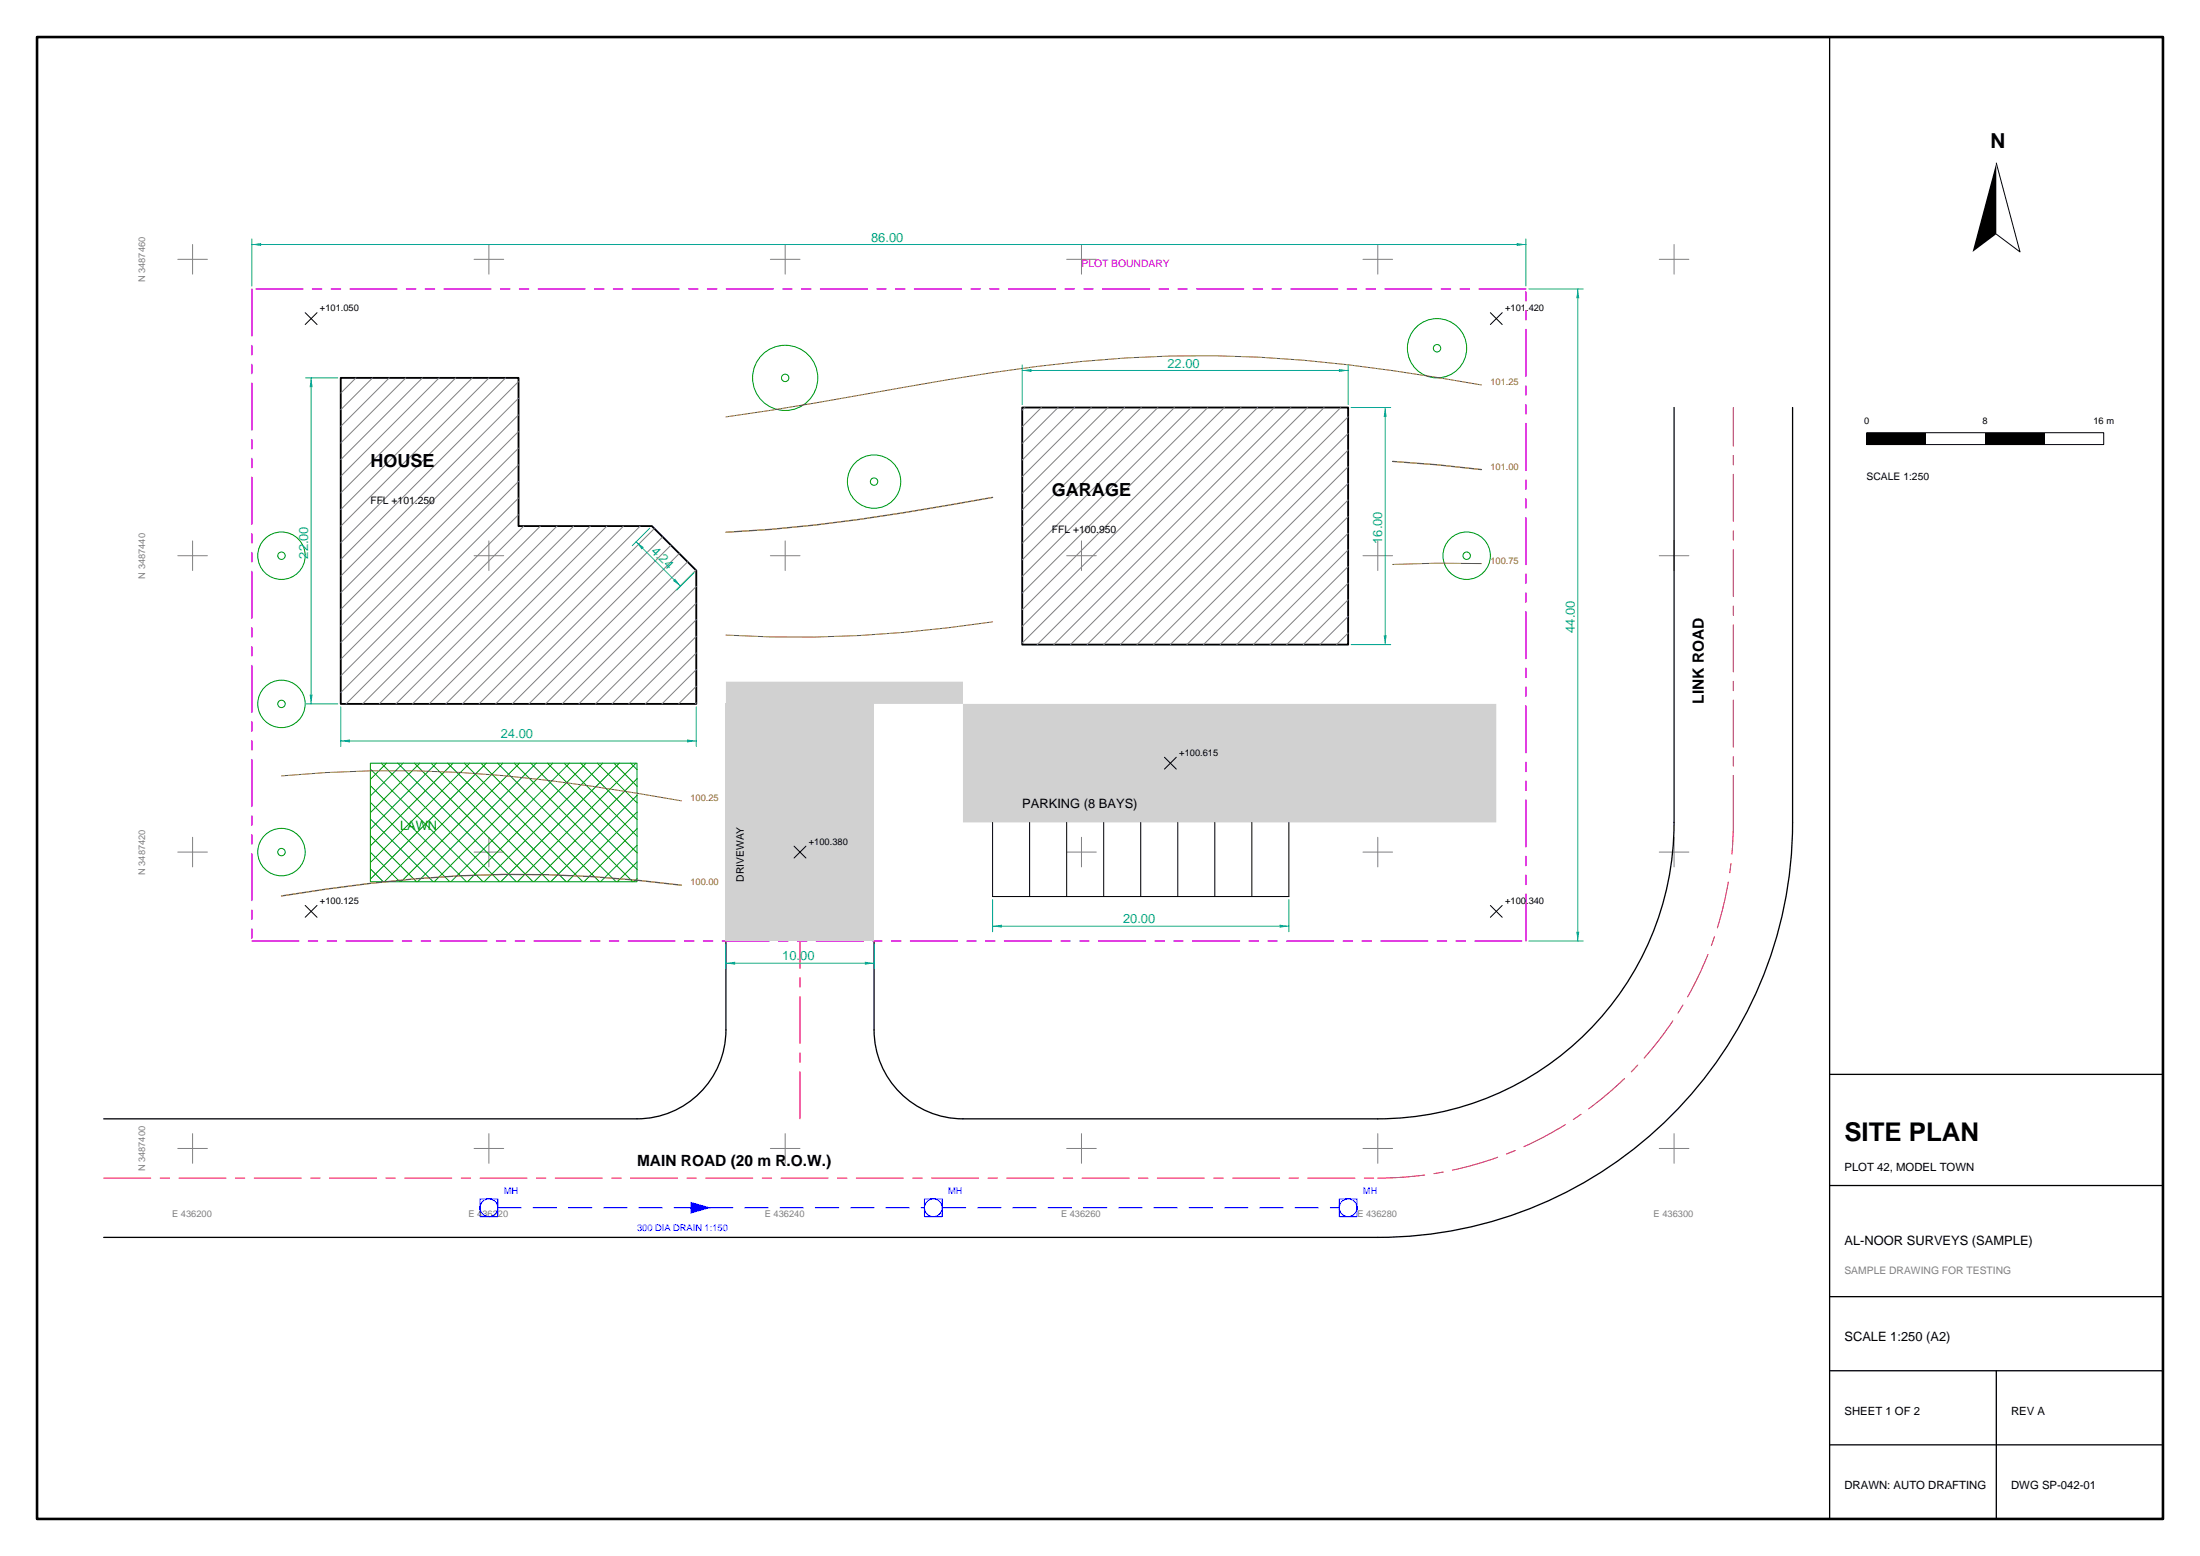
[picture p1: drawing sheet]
<svg xmlns="http://www.w3.org/2000/svg" width="594mm" height="420mm" viewBox="0 0 594 420" stroke-linecap="round" stroke-linejoin="round" font-family="sans-serif">
<!-- layer: G-TTLB -->
<path d="M10 10h574v400h-574z" fill="none" stroke="#000" stroke-width=".7"/>
<path d="M494 10v400M494 290h90M494 320h90M494 350h90M494 370h90M539 370v40M494 390h90" fill="none" stroke="#000" stroke-width=".35"/>
<!-- layer: G-GRID -->
<g fill="none" stroke="#808080" stroke-width=".27">
<path d="M48 70h8M52 66v8M128 70h8M132 66v8M208 70h8M212 66v8M288 70h8M292 66v8M368 70h8M372 66v8M448 70h8M452 66v8"/>
<path d="M48 150h8M52 146v8M128 150h8M132 146v8M208 150h8M212 146v8M288 150h8M292 146v8M368 150h8M372 146v8M448 150h8M452 146v8"/>
<path d="M48 230h8M52 226v8M128 230h8M132 226v8M208 230h8M212 226v8M288 230h8M292 226v8M368 230h8M372 226v8M448 230h8M452 226v8"/>
<path d="M48 310h8M52 306v8M128 310h8M132 306v8M208 310h8M212 306v8M288 310h8M292 306v8M368 310h8M372 306v8M448 310h8M452 306v8"/>
</g>
<!-- layer: C-ROAD-EDGE -->
<path d="M452 110v112a80 80 0 0 1-80 80h-112a24 24 0 0 1-24-24v-24M484 110v112a112 112 0 0 1-112 112h-344M196 254v24a24 24 0 0 1-24 24h-144" fill="none" stroke="#000" stroke-width=".35"/>
<!-- layer: C-ROAD-CNTR -->
<g fill="none" stroke="#f00" stroke-width=".27">
<path d="M468 110v10.4M468 122.9v2.6M468 128v12.7M468 143.3v2.5M468 148.3v12.7M468 163.6v2.5M468 168.7v12.7M468 183.9v2.5M468 189v12.7M468 209.3v14.6l-.4 6.6M468 204.2v2.6M466.6 238.1l-1.4 6.8-1.5 5.5"/>
<path d="M467.4 233.1l-.4 2.5M216 254v7.4M461.1 257.6l-2.8 6.4-2.6 5.1M462.9 252.9l-.8 2.4M216 263.9v2.5M216 269v12.7M451.7 275.6l-4.1 5.6-3.7 4.4M454.4 271.3l-1.3 2.1M216 284.2v2.6M216 289.3v12.7M438.6 291.1l-5.1 4.6-4.6 3.6M442.2 287.5l-1.8 1.8"/>
<path d="M28 318h12.7M43.2 318h2.6M48.3 318h12.7M63.6 318h2.5M68.6 318h12.7M83.9 318h2.5M89 318h12.7M104.2 318h2.5M109.3 318h12.7M124.5 318h2.6M129.6 318h12.7M144.8 318h2.6"/>
<path d="M149.9 318h12.7M165.2 318h2.5M170.2 318h12.7M185.5 318h2.5M190.6 318h12.7M205.8 318h2.5M210.9 318h12.7M226.1 318h2.6M231.2 318h12.7M246.4 318h2.6M251.5 318h12.7M266.8 318h2.5"/>
<path d="M271.8 318h12.7M287.1 318h2.5M292.2 318h12.7M307.4 318h2.5M312.5 318h12.7M327.7 318h2.6M332.8 318h12.7M348 318h2.6M353.1 318h12.7M368.4 318h2.5M384.7 317.2l-5.8 .5-6.9 .3M389.7 316.4l-2.5 .4"/>
<path d="M404.4 312.4l-6.6 2.1-5.6 1.4M409.1 310.5l-2.3 1M422.6 303.6l-6 3.4-5.2 2.5M426.9 300.8l-2.1 1.4"/>
</g>
<!-- layer: C-PROP-BNDY -->
<g fill="none" stroke="#d900d9" stroke-width=".35">
<path d="M68 78v12.7M69.1 78h12.7M84.3 78h2.6M89.4 78h2.6M94.5 78h12.7M109.7 78h2.6M114.8 78h2.6M119.9 78h12.7M135.1 78h2.6M140.2 78h2.6M145.3 78h12.7M160.5 78h2.6"/>
<path d="M165.6 78h2.6M170.7 78h12.7M185.9 78h2.6M191 78h2.6M196.1 78h12.7M211.3 78h2.6M216.4 78h2.6M221.5 78h12.7M236.7 78h2.6M241.8 78h2.6M246.9 78h12.7M262.1 78h2.6"/>
<path d="M267.2 78h2.6M272.3 78h12.7M287.5 78h2.6M292.6 78h2.6M297.7 78h12.7M312.9 78h2.6M318 78h2.6M323.1 78h12.7M338.3 78h2.6M343.4 78h2.6M348.5 78h12.7M363.7 78h2.6"/>
<path d="M368.8 78h2.6M373.9 78h12.7M389.1 78h2.6M394.2 78h2.6M399.3 78h12.7M412 78.7v2.6M68 93.2v2.6M68 98.3v2.6M412 83.8v2.6M412 88.9v12.7M68 103.4v12.7M68 118.6v2.6"/>
<path d="M412 104.1v2.6M412 109.2v2.6M412 114.3v12.7M68 123.7v2.6M68 128.8v12.7M412 129.5v2.6M412 134.6v2.6M412 139.7v12.7M68 144v2.6M68 149.1v2.6M68 154.2v12.7M412 154.9v2.6"/>
<path d="M68 169.4v2.6M68 174.5v2.6M68 179.6v12.7M412 160v2.6M412 165.1v12.7M68 194.8v2.6M68 199.9v2.6M412 180.3v2.6M412 185.4v2.6M412 190.5v12.7M68 205v12.7M412 205.7v2.6"/>
<path d="M412 210.8v2.6M412 215.9v12.7M68 220.2v2.6M68 225.3v2.6M68 230.4v12.7M412 231.1v2.6M412 236.2v2.6M68 254h12.7M68 245.6v2.6M68 250.7v2.6M83.2 254h2.6M88.3 254h2.6"/>
<path d="M93.4 254h12.7M108.6 254h2.6M113.7 254h2.6M118.8 254h12.7M134 254h2.6M139.1 254h2.6M144.2 254h12.7M159.4 254h2.6M164.5 254h2.6M169.6 254h12.7M184.8 254h2.6M189.9 254h2.6"/>
<path d="M195 254h12.7M210.2 254h2.6M215.3 254h2.6M220.4 254h12.7M235.6 254h2.6M240.7 254h2.6M245.8 254h12.7M261 254h2.6M266.1 254h2.6M271.2 254h12.7M286.4 254h2.6M291.5 254h2.6"/>
<path d="M296.6 254h12.7M311.8 254h2.6M316.9 254h2.6M322 254h12.7M337.2 254h2.6M342.3 254h2.6M347.4 254h12.7M362.6 254h2.6M367.7 254h2.6M372.8 254h12.7M388 254h2.6M393.1 254h2.6"/>
<path d="M398.2 254h12.7M412 241.3v12.7"/>
</g>
<!-- layer: A-BLDG -->
<path d="M92 102h48v40h36l12 12v36h-96zM276 110h88v64h-88z" fill="none" stroke="#000" stroke-width=".5"/>
<!-- layer: A-BLDG-PATT -->
<g fill="none" stroke="#808080" stroke-width=".27">
<path d="M96.1 102l-4.1 4.1M100.6 102l-8.6 8.6M105.1 102l-13.1 13.1M109.6 102l-17.6 17.6M114.1 102l-22.1 22.1M118.6 102l-26.6 26.6M123.1 102l-31.1 31.1M127.5 102l-35.5 35.5M132 102l-40 40M136.5 102l-44.5 44.5M140 116.5l-48 48M140 112l-48 48"/>
<path d="M140 107.5l-48 48M140 103l-48 48M276.7 110l-.7 .7M281.2 110l-5.2 5.2M285.7 110l-9.7 9.7M290.2 110l-14.2 14.2M294.7 110l-18.7 18.7M299.1 110l-23.1 23.1M303.6 110l-27.6 27.6M308.1 110l-32.1 32.1M312.6 110l-36.6 36.6M317.1 110l-41.1 41.1"/>
<path d="M321.6 110l-45.6 45.6M326.1 110l-50.1 50.1M330.6 110l-54.6 54.6M335.1 110l-59.1 59.1M339.6 110l-63.6 63.6M344 110l-64 64M348.5 110l-64 64M353 110l-64 64M357.5 110l-64 64M362 110l-64 64M364 117l-57 57M364 112.5l-61.5 61.5"/>
<path d="M140 138.9l-48 48M140 134.4l-48 48M140 130l-48 48M140 125.5l-48 48M140 121l-48 48M364 139.4l-34.6 34.6M364 134.9l-39.1 39.1M364 130.5l-43.5 43.5M364 126l-48 48M364 121.5l-52.5 52.5M141.4 142l-48 48M145.9 142l-48 48"/>
<path d="M150.4 142l-48 48M154.9 142l-48 48M159.4 142l-48 48M163.9 142l-48 48M168.4 142l-48 48M172.9 142l-48 48M176.7 142.7l-47.4 47.3M178.9 144.9l-45.1 45.1M181.2 147.2l-42.9 42.8M183.4 149.4l-40.6 40.6M185.7 151.7l-38.4 38.3M187.9 153.9l-36.1 36.1"/>
<path d="M188 158.3l-31.7 31.7M364 157.4l-16.6 16.6M364 152.9l-21.1 21.1M364 148.4l-25.6 25.6M364 143.9l-30.1 30.1M188 176.2l-13.8 13.8M188 171.8l-18.2 18.2M188 167.3l-22.7 22.7M188 162.8l-27.2 27.2M364 170.9l-3.1 3.1M364 166.4l-7.6 7.6M364 161.9l-12.1 12.1"/>
<path d="M188 189.7l-.3 .3M188 185.2l-4.8 4.8M188 180.7l-9.3 9.3"/>
</g>
<!-- layer: C-PAVE -->
<g fill="#d1d1d1">
<path d="M196 190h40v64h-40z"/>
<path d="M196 184h64v6h144v32h-144v-32h-64z"/>
</g>
<!-- layer: L-LAWN -->
<g fill="none" stroke="#090" stroke-width=".27">
<path d="M100 206h72v32h-72zM100 207.6l30.4 30.4M100 212.1l25.9 25.9M100 216.6l21.4 21.4M102.9 206l32 32M104.4 206l-4.4 4.4M107.4 206l32 32M108.9 206l-8.9 8.9M111.9 206l32 32M113.3 206l-13.3 13.3M116.4 206l32 32M117.8 206l-17.8 17.8"/>
<path d="M120.9 206l32 32M122.3 206l-22.3 22.3M125.4 206l32 32M126.8 206l-26.8 26.8M129.9 206l32 32M131.3 206l-31.3 31.3M134.3 206l32 32M135.8 206l-32 32M138.8 206l32 32M140.3 206l-32 32M143.3 206l28.7 28.7M144.8 206l-32 32"/>
<path d="M147.8 206l24.2 24.2M149.3 206l-32 32M152.3 206l19.7 19.7M153.8 206l-32 32M156.8 206l15.2 15.2M158.2 206l-32 32M161.3 206l10.7 10.7M162.7 206l-32 32M165.8 206l6.2 6.2M167.2 206l-32 32M170.3 206l1.7 1.7M171.7 206l-32 32"/>
<path d="M172 219.2l-18.8 18.8M172 214.7l-23.3 23.3M172 210.2l-27.8 27.8M100 221.1l16.9 16.9M100 225.5l12.5 12.5M100 230l8 8M100 234.5l3.5 3.5M172 237.1l-.9 .9M172 232.7l-5.3 5.3M172 228.2l-9.8 9.8M172 223.7l-14.3 14.3"/>
</g>
<!-- layer: C-PARK -->
<path d="M268 222v20h80v-20M278 222v20M288 222v20M298 222v20M308 222v20M318 222v20M328 222v20M338 222v20" fill="none" stroke="#000" stroke-width=".27"/>
<!-- layer: L-TREE -->
<g fill="none" stroke="#090" stroke-width=".27">
<circle cx="388" cy="94" r="8"/>
<circle cx="388" cy="94" r="1"/>
<circle cx="212" cy="102" r="8.8"/>
<circle cx="212" cy="102" r="1"/>
<circle cx="236" cy="130" r="7.2"/>
<circle cx="236" cy="130" r="1"/>
<circle cx="76" cy="150" r="6.4"/>
<circle cx="76" cy="150" r="1"/>
<circle cx="396" cy="150" r="6.4"/>
<circle cx="396" cy="150" r="1"/>
<circle cx="76" cy="190" r="6.4"/>
<circle cx="76" cy="190" r="1"/>
<circle cx="76" cy="230" r="6.4"/>
<circle cx="76" cy="230" r="1"/>
</g>
<!-- layer: C-UTIL-MH -->
<g fill="none" stroke="#00f" stroke-width=".27">
<path d="M129.6 323.6h4.8v4.8h-4.8zM249.6 323.6h4.8v4.8h-4.8zM361.6 323.6h4.8v4.8h-4.8z"/>
<circle cx="132" cy="326" r="2.4"/>
<circle cx="252" cy="326" r="2.4"/>
<circle cx="364" cy="326" r="2.4"/>
</g>
<!-- layer: C-UTIL-DRAIN -->
<g fill="none" stroke="#00f" stroke-width=".27">
<path d="M134.4 326h6.3M143.9 326h6.4M153.4 326h6.4M163 326h6.3M172.5 326h6.3M182 326h6.4M191.5 326h6.4M201.1 326h6.3M210.6 326h6.3M220.1 326h6.4M229.6 326h6.4M239.2 326h6.3"/>
<path d="M248.7 326h.9M254.4 326h6.4M263.9 326h6.4M273.5 326h6.3M283 326h6.3M292.5 326h6.4M302 326h6.4M311.6 326h6.3M321.1 326h6.3M330.6 326h6.4M340.1 326h6.4M349.7 326h6.3"/>
<path d="M359.2 326h2.4"/>
</g>
<path d="M186.4 324.4l5.6 1.6-5.6 1.6z" fill="#00f"/>
<!-- layer: C-TOPO-CONT -->
<path d="M268 134.3a661.3 661.3 0 0 1-60 8.6l-12 .8M376 124.5l12 1 12 1.3M184 238.9a336.1 336.1 0 0 0-96 1.1l-12 1.8" fill="none" stroke="#99591a" stroke-width=".35"/>
<path d="M400 103.9a439.3 439.3 0 0 0-72-7.9 390.7 390.7 0 0 0-72 6.5l-12 2.1a1187.2 1187.2 0 0 1-48 7.9M400 152.1l-12-.1-12 .4M268 167.9a342.2 342.2 0 0 1-72 3.5M76 209.4a335.4 335.4 0 0 1 84 2.8l24 4" fill="none" stroke="#99591a" stroke-width=".27"/>
<!-- layer: C-TOPO-LEVL -->
<path d="M82.4 84.4l3.2 3.2M85.6 84.4l-3.2 3.2M402.4 84.4l3.2 3.2M405.6 84.4l-3.2 3.2M314.4 204.4l3.2 3.2M317.6 204.4l-3.2 3.2M214.4 228.4l3.2 3.2M217.6 228.4l-3.2 3.2M82.4 244.4l3.2 3.2M85.6 244.4l-3.2 3.2M402.4 244.4l3.2 3.2M405.6 244.4l-3.2 3.2" fill="none" stroke="#000" stroke-width=".27"/>
<!-- layer: G-ANNO-DIMS -->
<path d="M92 190.8v10.7M92 200h96M188 190.8v10.7" fill="none" stroke="#00a6a6" stroke-width=".27"/>
<g fill="#00a6a6">
<path d="M92 200l2.5-.4v.8z"/>
<path d="M185.5 199.6l2.5 .4-2.5 .4z"/>
</g>
<path d="M82.5 102h8.7M84 102v88M82.5 190h8.7" fill="none" stroke="#00a6a6" stroke-width=".27"/>
<g fill="#00a6a6">
<path d="M84 102l.4 2.5h-.8z"/>
<path d="M83.6 187.5h.8l-.4 2.5z"/>
</g>
<path d="M171.8 146.2l12 12M175.4 142.6l-4.7 4.7M187.4 154.6l-4.7 4.7" fill="none" stroke="#00a6a6" stroke-width=".27"/>
<g fill="#00a6a6">
<path d="M171.8 146.2l2 1.5-.6 .6z"/>
<path d="M182.3 156.2l1.5 2-2.1-1.4z"/>
</g>
<path d="M276 98.5v10.7M276 100h88M364 98.5v10.7" fill="none" stroke="#00a6a6" stroke-width=".27"/>
<g fill="#00a6a6">
<path d="M276 100l2.5-.4v.8z"/>
<path d="M361.5 99.6l2.5 .4-2.5 .4z"/>
</g>
<path d="M364.8 110h10.7M374 110v64M364.8 174h10.7" fill="none" stroke="#00a6a6" stroke-width=".27"/>
<g fill="#00a6a6">
<path d="M374 110l.4 2.5h-.8z"/>
<path d="M373.6 171.5h.8l-.4 2.5z"/>
</g>
<path d="M68 64.5v12.7M68 66h344M412 64.5v12.7" fill="none" stroke="#00a6a6" stroke-width=".27"/>
<g fill="#00a6a6">
<path d="M68 66l2.5-.4v.8z"/>
<path d="M409.5 65.6l2.5 .4-2.5 .4z"/>
</g>
<path d="M412.8 78h14.7M426 78v176M412.8 254h14.7" fill="none" stroke="#00a6a6" stroke-width=".27"/>
<g fill="#00a6a6">
<path d="M426 78l.4 2.5h-.8z"/>
<path d="M425.6 251.5h.8l-.4 2.5z"/>
</g>
<path d="M268 242.8v8.7M268 250h80M348 242.8v8.7" fill="none" stroke="#00a6a6" stroke-width=".27"/>
<g fill="#00a6a6">
<path d="M268 250l2.5-.4v.8z"/>
<path d="M345.5 249.6l2.5 .4-2.5 .4z"/>
</g>
<path d="M196 254.8v6.7M196 260h40M236 254.8v6.7" fill="none" stroke="#00a6a6" stroke-width=".27"/>
<g fill="#00a6a6">
<path d="M196 260l2.5-.4v.8z"/>
<path d="M233.5 259.6l2.5 .4-2.5 .4z"/>
</g>
<!-- layer: G-TTLB -->
<path d="M539 44v19.2l-6.4 4.8zM504 116.8h16v3.2h-16zM536 116.8h16v3.2h-16z" fill="#000"/>
<path d="M539 44l6.4 24-6.4-4.8M504 116.8h64v3.2h-64z" fill="none" stroke="#000" stroke-width=".27"/>
<text font-size="7" x="498" y="308">SITE PLAN</text>
<text font-size="5.6" x="537.5" y="40">N</text>
<g font-size="4.9">
<text x="100" y="126">HOUSE</text>
<text x="284" y="134">GARAGE</text>
</g>
<g font-size="4.2">
<text x="460" y="190" transform="rotate(-90 460 190)">LINK ROAD</text>
<text x="172" y="314.8">MAIN ROAD (20 m R.O.W.)</text>
</g>
<g font-size="3.5" fill="#00a6a6">
<text x="235.2" y="65.2">86.00</text>
<text x="315.2" y="99.2">22.00</text>
<text x="175.6" y="149" transform="rotate(45 175.6 149)">4.24</text>
<text x="373.2" y="146.8" transform="rotate(-90 373.2 146.8)">16.00</text>
<text x="83.2" y="150.8" transform="rotate(-90 83.2 150.8)">22.00</text>
<text x="425.2" y="170.8" transform="rotate(-90 425.2 170.8)">44.00</text>
<text x="135.2" y="199.2">24.00</text>
<text x="303.2" y="249.2">20.00</text>
<text x="211.2" y="259.2">10.00</text>
</g>
<g font-size="3.5">
<text x="276" y="218">PARKING (8 BAYS)</text>
<text x="498" y="336">AL-NOOR SURVEYS (SAMPLE)</text>
<text x="498" y="362">SCALE 1:250 (A2)</text>
</g>
<text font-size="3.5" fill="#090" x="108" y="224">LAWN</text>
<g font-size="3.1">
<text x="498" y="316">PLOT 42, MODEL TOWN</text>
<text x="498" y="382">SHEET 1 OF 2</text>
<text x="543" y="382">REV A</text>
<text x="498" y="402">DRAWN: AUTO DRAFTING</text>
<text x="543" y="402">DWG SP-042-01</text>
</g>
<text font-size="2.8" fill="#d900d9" x="292" y="72">PLOT BOUNDARY</text>
<g font-size="2.8">
<text x="504" y="129.6">SCALE 1:250</text>
<text x="100" y="136">FFL +101.250</text>
<text x="284" y="144">FFL +100.950</text>
<text x="200.8" y="238" transform="rotate(-90 200.8 238)">DRIVEWAY</text>
</g>
<text font-size="2.8" fill="#808080" x="498" y="344">SAMPLE DRAWING FOR TESTING</text>
<g font-size="2.5" fill="#808080">
<text x="39.2" y="76.2" transform="rotate(-90 39.2 76.2)">N 3487460</text>
<text x="39.2" y="156.2" transform="rotate(-90 39.2 156.2)">N 3487440</text>
<text x="39.2" y="236.2" transform="rotate(-90 39.2 236.2)">N 3487420</text>
<text x="39.2" y="316.2" transform="rotate(-90 39.2 316.2)">N 3487400</text>
<text x="46.5" y="328.4">E 436200</text>
<text x="126.5" y="328.4">E 436220</text>
<text x="206.5" y="328.4">E 436240</text>
<text x="286.5" y="328.4">E 436260</text>
<text x="366.5" y="328.4">E 436280</text>
<text x="446.5" y="328.4">E 436300</text>
</g>
<g font-size="2.5">
<text x="86.4" y="84">+101.050</text>
<text x="406.4" y="84">+101.420</text>
<text x="503.3" y="114.4">0</text>
<text x="535.3" y="114.4">8</text>
<text x="565.2" y="114.4">16 m</text>
<text x="318.4" y="204">+100.615</text>
<text x="218.4" y="228">+100.380</text>
<text x="86.4" y="244">+100.125</text>
<text x="406.4" y="244">+100.340</text>
</g>
<g font-size="2.5" fill="#99591a">
<text x="402.4" y="103.9">101.25</text>
<text x="402.4" y="126.8">101.00</text>
<text x="402.4" y="152.1">100.75</text>
<text x="186.4" y="216.2">100.25</text>
<text x="186.4" y="238.9">100.00</text>
</g>
<g font-size="2.5" fill="#00f">
<text x="136" y="322.4">MH</text>
<text x="256" y="322.4">MH</text>
<text x="368" y="322.4">MH</text>
<text x="172" y="332.4">300 DIA DRAIN 1:150</text>
</g>
</svg>
